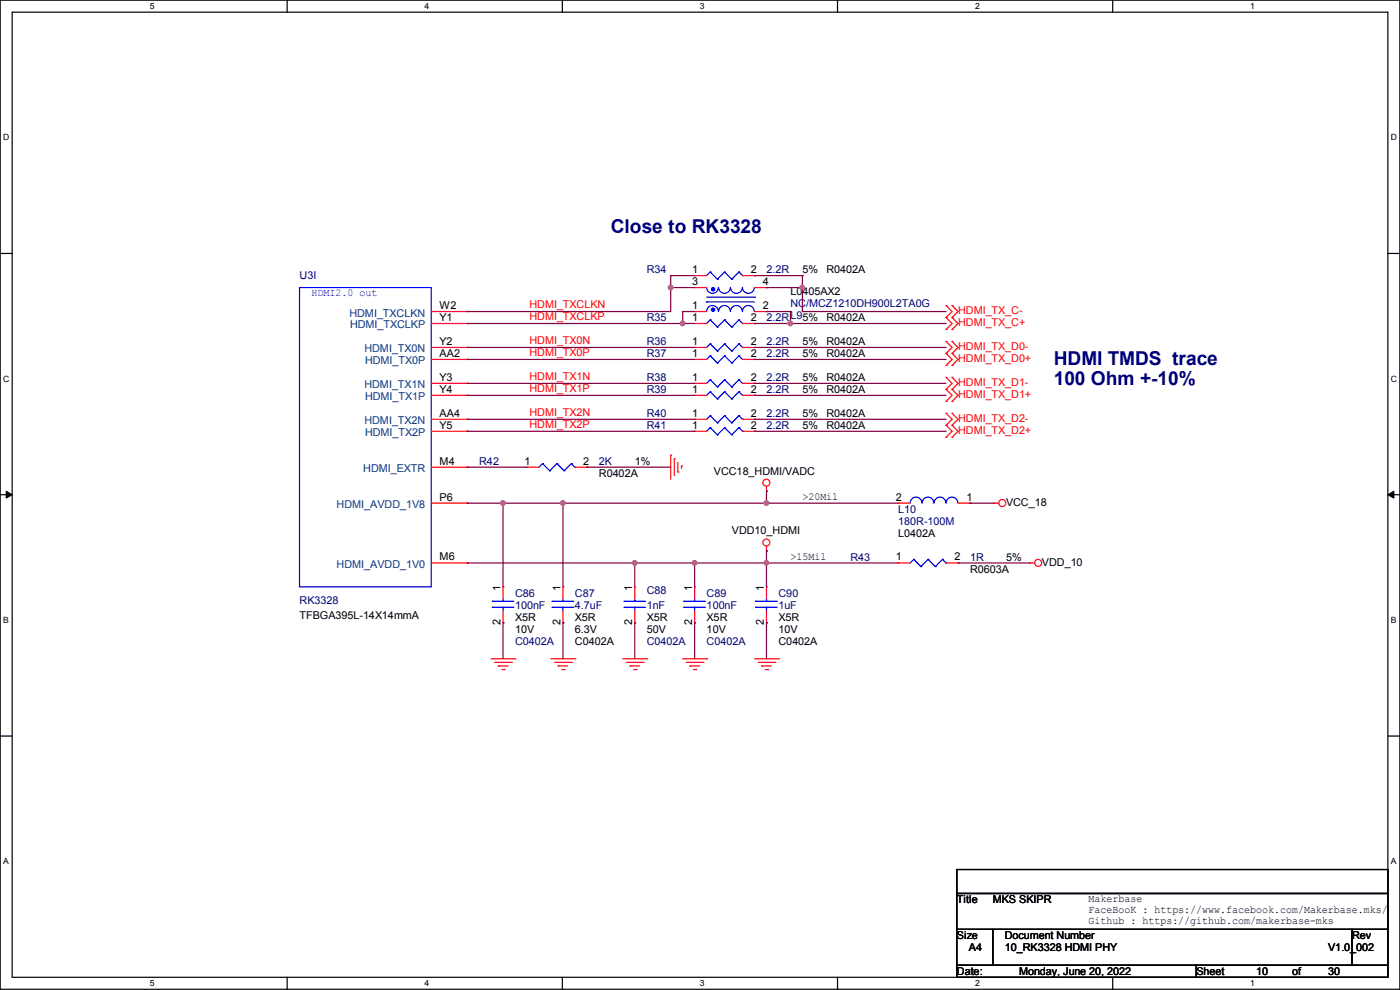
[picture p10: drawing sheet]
<svg xmlns="http://www.w3.org/2000/svg" width="297mm" height="210mm" viewBox="0 0 297 210" stroke-linecap="round" stroke-linejoin="round" font-family="sans-serif">
<path d="M0 0h297v209.8h-297zM2.6 2.6h291.8v204.7h-291.8z" fill="none" stroke="#000" stroke-width=".25"/>
<g fill="#fff">
<path d="M31.7 .3h1v2h-1z"/>
<path d="M31.7 207.6h1v2h-1z"/>
</g>
<path d="M60.9 0v2.6M60.9 207.3v2.5" fill="none" stroke="#000" stroke-width=".25"/>
<g fill="#fff">
<path d="M90.1 .3h1v2h-1z"/>
<path d="M90.1 207.6h1v2h-1z"/>
</g>
<path d="M119.3 0v2.6M119.3 207.3v2.5" fill="none" stroke="#000" stroke-width=".25"/>
<g fill="#fff">
<path d="M148.5 .3h.9v2h-.9z"/>
<path d="M148.5 207.6h.9v2h-.9z"/>
</g>
<path d="M177.7 0v2.6M177.7 207.3v2.5" fill="none" stroke="#000" stroke-width=".25"/>
<g fill="#fff">
<path d="M206.8 .3h1v2h-1z"/>
<path d="M206.8 207.6h1v2h-1z"/>
</g>
<path d="M236.1 0v2.6M236.1 207.3v2.5" fill="none" stroke="#000" stroke-width=".25"/>
<g fill="#fff">
<path d="M265.2 .3h1v2h-1z"/>
<path d="M265.2 207.6h1v2h-1z"/>
<path d="M.7 28.2h1.2v1.9h-1.2z"/>
<path d="M295.1 28.2h1.2v1.9h-1.2z"/>
<path d="M.7 79.3h1.2v2h-1.2z"/>
<path d="M295.1 79.3h1.2v2h-1.2z"/>
</g>
<path d="M0 53.8h2.6M294.4 53.8h2.6" fill="none" stroke="#000" stroke-width=".25"/>
<g fill="#fff">
<path d="M.7 130.5h1.2v2h-1.2z"/>
<path d="M295.1 130.5h1.1v2h-1.1z"/>
</g>
<path d="M0 104.9h2.6M294.4 104.9h2.6" fill="none" stroke="#000" stroke-width=".25"/>
<path d="M1.3 104.2l1.3 .7-1.3 .8zM294.4 104.9l1.3-.7v1.5z" fill="#000" stroke="#000" stroke-width=".21"/>
<g fill="#fff">
<path d="M.7 181.7h1.2v2h-1.2z"/>
<path d="M295.1 181.7h1.1v2h-1.1z"/>
</g>
<path d="M0 156.1h2.6M294.4 156.1h2.6M203 184.4h91.4v5.1h-91.4zM203 189.5h91.4v7.6h-91.4zM203 197.1h7.6v7.7h-7.6zM210.6 197.1h76.2v7.7h-76.2zM286.8 197.1h7.6v7.7h-7.6zM203 204.8h50.8v2.5h-50.8zM253.8 204.8h40.6v2.5h-40.6z" fill="none" stroke="#000" stroke-width=".25"/>
<g fill="none" stroke="#f00" stroke-width=".25">
<path d="M147.4 58.5h.1M147.4 58.5h2.5M157.5 58.5h2.6M160.1 58.5h.1M91.5 73.7h7.6M91.5 68.6h7.6M91.5 76.2h7.6M91.5 66.1h7.6M99.1 66.1h.1M99.1 68.6h.1M99.1 73.7h.1M99.1 76.2h.1"/>
<path d="M147.4 73.7h.1M147.4 68.6h.1M147.4 76.2h.1M147.4 66.1h.1M147.4 61h.1M147.4 73.7h2.5M147.4 68.6h2.5M147.4 76.2h2.5M147.4 66.1h2.5M147.4 61h2.5M157.5 73.7h2.6M157.5 68.6h2.6"/>
<path d="M157.5 76.2h2.6M160.1 73.7h.1M160.1 68.6h.1M160.1 76.2h.1M160.1 66.1h2.5M160.1 61h2.5M162.6 66.1h.1M162.6 61h.1M200.7 69.9h.1M200.7 67.4h.1M200.7 64.8h.1M200.7 77.5h.1"/>
<path d="M200.7 75h.1M200.7 72.4h.1M200.7 67.4l1.3 1.2-1.3 1.3M200.7 64.8l1.3 1.3-1.3 1.3M200.7 75l1.3 1.2-1.3 1.3M200.7 72.4l1.3 1.3-1.3 1.3M202 69.9h.1M202 67.4h.1M202 64.8h.1M202 77.5h.1M202 75h.1M202 72.4h.1"/>
<path d="M202 67.4l1.2 1.2-1.2 1.3M202 64.8l1.2 1.3-1.2 1.3M202 75l1.2 1.2-1.2 1.3M202 72.4l1.2 1.3-1.2 1.3M91.5 91.5h7.6M91.5 99.1h7.6M91.5 81.3h7.6M91.5 88.9h7.6M91.5 83.9h7.6M99.1 81.3h.1M99.1 83.9h.1M99.1 88.9h.1"/>
<path d="M99.1 91.5h.1M99.1 99.1h.1M111.8 99.1h.1M111.8 99.1h2.5M122 99.1h2.5M124.5 99.1h.1M142.3 96.6h.1M142.3 96.6v5M143 97.3h.1M143 97.3v3.6M143.8 98.1v2M144.6 98.8h.1"/>
<path d="M144.6 98.8v.6M147.4 91.5h.1M147.4 81.3h.1M147.4 88.9h.1M147.4 83.9h.1M147.4 91.5h2.5M147.4 81.3h2.5M147.4 88.9h2.5M147.4 83.9h2.5M157.5 91.5h2.6M157.5 81.3h2.6M157.5 88.9h2.6"/>
<path d="M157.5 83.9h2.6M160.1 91.5h.1M160.1 81.3h.1M160.1 88.9h.1M160.1 83.9h.1M200.7 85.1h.1M200.7 82.6h.1M200.7 80.1h.1M200.7 92.8h.1M200.7 90.2h.1M200.7 87.7h.1M200.7 82.6l1.3 1.3-1.3 1.2"/>
<path d="M200.7 80.1l1.3 1.2-1.3 1.3M200.7 90.2l1.3 1.3-1.3 1.3M200.7 87.7l1.3 1.2-1.3 1.3M202 85.1h.1M202 82.6h.1M202 80.1h.1M202 92.8h.1M202 90.2h.1M202 87.7h.1M202 82.6l1.2 1.3-1.2 1.2M202 80.1l1.2 1.2-1.2 1.3M202 90.2l1.2 1.3-1.2 1.3"/>
<path d="M202 87.7l1.2 1.2-1.2 1.3M91.5 106.7h7.6M91.5 119.4h7.6M99.1 106.7h.1M99.1 119.4h.1M143.8 100.1h.1M162.6 104.2h.1M162.6 116.9h.1M162.6 103.2v1M162.6 115.9v1M190.5 119.4h.1M190.5 106.7h.1"/>
<path d="M190.5 106.7h2.6M190.5 119.4h2.6M200.7 119.4h2.5M203.2 119.4h.1M203.2 106.7h2.6M205.8 106.7h.1M210.9 106.7h.1M210.9 106.7h1M218.5 119.4h.1M218.5 119.4h1M104.2 139.7h5.1M106.7 124.5h.1"/>
<path d="M106.7 132.1h.1M106.7 124.5v2.5M106.7 129.6v2.5M109.3 139.7h.1M116.9 139.7h5.1M119.4 124.5h.1M119.4 132.1h.1M119.4 124.5v2.5M119.4 129.6v2.5M122 139.7h.1M132.1 139.7h5.1M134.7 124.5h.1"/>
<path d="M134.7 132.1h.1M134.7 124.5v2.5M134.7 129.6v2.5M137.2 139.7h.1M144.8 139.7h5.1M147.4 124.5h.1M147.4 132.1h.1M147.4 124.5v2.5M147.4 129.6v2.5M149.9 139.7h.1M160.1 139.7h5M162.6 124.5h.1"/>
<path d="M162.6 132.1h.1M162.6 124.5v2.5M162.6 129.6v2.5M165.1 139.7h.1M104.9 140.5h3.6M105.7 141.3h.1M105.7 141.3h2M106.5 142h.5M107 142h.1M108.5 140.5h.1M117.6 140.5h3.6M118.4 141.3h.1"/>
<path d="M118.4 141.3h2M119.2 142h.5M119.7 142h.1M121.2 140.5h.1M132.9 140.5h3.5M133.6 141.3h.1M133.6 141.3h2.1M134.4 142h.5M134.9 142h.1M136.4 140.5h.1M145.6 140.5h3.5M146.3 141.3h.1"/>
<path d="M146.3 141.3h2.1M147.1 142h.5M147.6 142h.1M149.1 140.5h.1M160.8 140.5h3.6M161.6 141.3h.1M161.6 141.3h2M162.3 142h.6M162.9 142h.1M164.4 140.5h.1"/>
<circle cx="162.6" cy="102.4" r=".74"/>
<circle cx="162.6" cy="115.1" r=".74"/>
<circle cx="212.6" cy="106.7" r=".74"/>
<circle cx="220.2" cy="119.4" r=".74"/>
</g>
<g fill="none" stroke="#00f" stroke-width=".25">
<path d="M150.7 57.7h.1M150.7 57.7l-.8 .8M150.7 57.7l1.5 1.5M152.2 59.2h.1M153.7 57.7h.1M153.7 57.7l-1.5 1.5M153.7 57.7l1.5 1.5M155.2 59.2h.1M156.8 57.7h.1M156.8 57.7l-1.6 1.5M156.8 57.7l.7 .8M157.5 58.5h.1"/>
<path d="M63.5 61h28v63.5h-28zM149.9 61a1.25 1.25 0 0 0 1.3 1.2 1.25 1.25 0 0 0 1.2-1.2 1.27 1.27 0 0 0 1.3 1.2 1.27 1.27 0 0 0 1.2-1.2M149.9 66.1a1.25 1.25 0 0 1 1.3-1.3 1.25 1.25 0 0 1 1.2 1.3 1.27 1.27 0 0 1 1.3-1.3 1.27 1.27 0 0 1 1.2 1.3M149.9 64.1h.1M149.9 63h10.2M149.9 64.1h10.2M150.7 72.9h.1M150.7 67.9h.1M150.7 75.5h.1M150.7 72.9l-.8 .8M150.7 72.9l1.5 1.6M150.7 67.9l-.8 .7"/>
<path d="M150.7 67.9l1.5 1.5M150.7 75.5l-.8 .7M150.7 75.5l1.5 1.5M152.2 74.5h.1M152.2 69.4h.1M152.2 77h.1M153.7 72.9h.1M153.7 67.9h.1M153.7 75.5h.1M153.7 72.9l-1.5 1.6M153.7 72.9l1.5 1.6M153.7 67.9l-1.5 1.5"/>
<path d="M153.7 67.9l1.5 1.5M153.7 75.5l-1.5 1.5M153.7 75.5l1.5 1.5M155 61a1.25 1.25 0 0 0 1.2 1.2 1.25 1.25 0 0 0 1.3-1.2M155 66.1a1.25 1.25 0 0 1 1.2-1.3 1.25 1.25 0 0 1 1.3 1.3M155.2 74.5h.1M155.2 69.4h.1M155.2 77h.1M156.8 72.9h.1M156.8 67.9h.1M156.8 75.5h.1M156.8 72.9l-1.6 1.6"/>
<path d="M156.8 72.9l.7 .8M156.8 67.9l-1.6 1.5M156.8 67.9l.7 .7M156.8 75.5l-1.6 1.5M156.8 75.5l.7 .7M157.5 73.7h.1M157.5 68.6h.1M157.5 76.2h.1M157.5 61a1.25 1.25 0 0 0 1.3 1.2 1.25 1.25 0 0 0 1.2-1.2M157.5 66.1a1.25 1.25 0 0 1 1.3-1.3 1.25 1.25 0 0 1 1.2 1.3M160.1 63h.1M115.1 98.3h.1"/>
<path d="M115.1 98.3l-.8 .8M115.1 98.3l1.5 1.6M116.6 99.9h.1M118.2 98.3h.1M118.2 98.3l-1.6 1.6M118.2 98.3l1.5 1.6M119.7 99.9h.1M121.2 98.3h.1M121.2 98.3l-1.5 1.6M121.2 98.3l.8 .8M122 99.1h.1M150.7 90.7h.1"/>
<path d="M150.7 80.6h.1M150.7 88.2h.1M150.7 83.1h.1M150.7 90.7l-.8 .8M150.7 90.7l1.5 1.5M150.7 80.6l-.8 .7M150.7 80.6l1.5 1.5M150.7 88.2l-.8 .7M150.7 88.2l1.5 1.5M150.7 83.1l-.8 .8M150.7 83.1l1.5 1.5M152.2 92.2h.1"/>
<path d="M152.2 82.1h.1M152.2 89.7h.1M152.2 84.6h.1M153.7 90.7h.1M153.7 80.6h.1M153.7 88.2h.1M153.7 83.1h.1M153.7 90.7l-1.5 1.5M153.7 90.7l1.5 1.5M153.7 80.6l-1.5 1.5M153.7 80.6l1.5 1.5M153.7 88.2l-1.5 1.5"/>
<path d="M153.7 88.2l1.5 1.5M153.7 83.1l-1.5 1.5M153.7 83.1l1.5 1.5M155.2 92.2h.1M155.2 82.1h.1M155.2 89.7h.1M155.2 84.6h.1M156.8 90.7h.1M156.8 80.6h.1M156.8 88.2h.1M156.8 83.1h.1M156.8 90.7l-1.6 1.5"/>
<path d="M156.8 90.7l.7 .8M156.8 80.6l-1.6 1.5M156.8 80.6l.7 .7M156.8 88.2l-1.6 1.5M156.8 88.2l.7 .7M156.8 83.1l-1.6 1.5M156.8 83.1l.7 .8M157.5 91.5h.1M157.5 81.3h.1M157.5 88.9h.1M157.5 83.9h.1M193.1 106.7a1.25 1.25 0 0 1 1.2-1.2 1.25 1.25 0 0 1 1.3 1.2"/>
<path d="M193.8 118.7h.1M193.8 118.7l-.7 .7M193.8 118.7l1.6 1.5M195.6 106.7a1.27 1.27 0 0 1 1.3-1.2 1.27 1.27 0 0 1 1.3 1.2 1.25 1.25 0 0 1 1.2-1.2 1.25 1.25 0 0 1 1.3 1.2M196.9 118.7h.1M196.9 118.7l-1.5 1.5M196.9 118.7l1.5 1.5M199.9 118.7h.1M199.9 118.7l-1.5 1.5M199.9 118.7l.8 .7M200.7 119.4h.1M200.7 106.7a1.25 1.25 0 0 1 1.3-1.2 1.25 1.25 0 0 1 1.2 1.2"/>
<path d="M104.4 128.8h.1M104.4 127.6h.1M104.4 128.8h4.6M104.4 127.6h4.6M106.7 127.6h.1M106.7 128.8h.1M106.7 127v.6M106.7 128.8v.8M117.1 128.8h.1M117.1 127.6h.1M117.1 128.8h4.6M117.1 127.6h4.6"/>
<path d="M119.4 127.6h.1M119.4 128.8h.1M119.4 127v.6M119.4 128.8v.8M132.4 128.8h.1M132.4 127.6h.1M132.4 128.8h4.5M132.4 127.6h4.5M134.7 127.6h.1M134.7 128.8h.1M134.7 127v.6M134.7 128.8v.8"/>
<path d="M145.1 128.8h.1M145.1 127.6h.1M145.1 128.8h4.5M145.1 127.6h4.5M147.4 127.6h.1M147.4 128.8h.1M147.4 127v.6M147.4 128.8v.8M160.3 128.8h.1M160.3 127.6h.1M160.3 128.8h4.6M160.3 127.6h4.6"/>
<path d="M162.6 127.6h.1M162.6 128.8h.1M162.6 127v.6M162.6 128.8v.8M195.4 120.2h.1M198.4 120.2h.1"/>
</g>
<g fill="#00f" stroke="#00f" stroke-width=".25">
<circle cx="151.3" cy="65.7" r=".36"/>
<circle cx="151.3" cy="61.4" r=".36"/>
</g>
<g fill="none" stroke="#800040" stroke-width=".25">
<path d="M142.3 58.5h.1M142.3 58.5v7.6h-43.2M142.3 58.5h5.1M160.1 58.5h.1M160.1 58.5h10.1M170.2 58.5h.1M170.2 58.5v7.6M99.1 76.2h.1M99.1 66.1h.1M99.1 73.7h.1M99.1 68.6h.1M99.1 76.2h48.3"/>
<path d="M99.1 73.7h48.3M99.1 68.6h48.3M142.3 61h.1M142.3 61h5.1M144.8 66.1h.1M144.8 68.6h.1M144.8 66.1h2.6M144.8 66.1v2.5M160.1 68.6h.1M160.1 76.2h.1M160.1 73.7h.1M160.1 76.2h40.6"/>
<path d="M160.1 73.7h40.6M160.1 68.6h40.6M162.6 66.1h.1M162.6 61h.1M162.6 66.1h5.1M162.6 61h7.6M167.7 68.6h.1M167.7 66.1h.1M167.7 66.1v2.5M170.2 66.1h.1M170.2 61h.1M170.2 66.1h30.5"/>
<path d="M99.1 83.9h.1M99.1 81.3h.1M99.1 91.5h.1M99.1 88.9h.1M99.1 99.1h.1M99.1 83.9h48.3M99.1 81.3h48.3M99.1 91.5h48.3M99.1 88.9h48.3M99.1 99.1h12.7M124.5 99.1h.1M124.5 99.1h17.8"/>
<path d="M160.1 83.9h.1M160.1 81.3h.1M160.1 91.5h.1M160.1 88.9h.1M160.1 83.9h40.6M160.1 81.3h40.6M160.1 91.5h40.6M160.1 88.9h40.6M99.1 106.7h.1M99.1 119.4h.1M99.1 106.7h91.4M99.1 119.4h91.4"/>
<path d="M106.7 106.7h.1M106.7 106.7v17.8M119.4 106.7h.1M119.4 106.7v17.8M134.7 119.4h.1M134.7 119.4v5.1M147.4 119.4h.1M147.4 119.4v5.1M162.6 119.4h.1M162.6 104.2h.1M162.6 106.7h.1M162.6 116.9h.1"/>
<path d="M162.6 104.2v2.5M162.6 116.9v7.6M203.2 119.4h.1M203.2 119.4h15.3M205.8 106.7h.1M205.8 106.7h5.1M106.7 132.1h.1M106.7 132.1v7.6M119.4 132.1h.1M119.4 132.1v7.6M134.7 132.1h.1M134.7 132.1v7.6"/>
<path d="M147.4 132.1h.1M147.4 132.1v7.6M162.6 132.1h.1M162.6 132.1v7.6"/>
</g>
<g fill="#f0f" stroke="#f0f" stroke-width=".25">
<circle cx="106.7" cy="106.7" r=".49"/>
<circle cx="144.8" cy="68.6" r=".49"/>
<circle cx="162.6" cy="106.7" r=".49"/>
<circle cx="119.4" cy="106.7" r=".49"/>
<circle cx="134.6" cy="119.4" r=".49"/>
<circle cx="162.6" cy="119.4" r=".49"/>
<circle cx="147.3" cy="119.4" r=".49"/>
<circle cx="142.3" cy="61" r=".49"/>
<circle cx="170.2" cy="61" r=".49"/>
<circle cx="167.7" cy="68.6" r=".49"/>
</g>
<g font-size="4.1" fill="#000080">
<text x="129.6" y="49.5">Close to RK3328</text>
<text x="223.6" y="77.5">HDMI TMDS trace</text>
<text x="223.6" y="81.7">100 Ohm +-10%</text>
</g>
<g font-size="2.3" fill="#000080">
<text x="63.5" y="59.3">U3I</text>
<text x="137.2" y="58">R34</text>
<text x="162.6" y="58">2.2R</text>
<text x="167.7" y="65.1">NC/MCZ1210DH900L2TA0G</text>
<text x="137.2" y="68.2">R35</text>
<text x="162.6" y="68.2">2.2R</text>
<text x="167.7" y="67.6">L95%</text>
<text x="137.2" y="73.2">R36</text>
<text x="137.2" y="75.8">R37</text>
<text x="162.6" y="73.2">2.2R</text>
<text x="162.6" y="75.8">2.2R</text>
<text x="137.2" y="80.9">R38</text>
<text x="137.2" y="83.4">R39</text>
<text x="162.6" y="80.9">2.2R</text>
<text x="162.6" y="83.4">2.2R</text>
<text x="137.2" y="88.5">R40</text>
<text x="162.6" y="88.5">2.2R</text>
<text x="137.2" y="91">R41</text>
<text x="162.6" y="91">2.2R</text>
<text x="101.6" y="98.6">R42</text>
<text x="127" y="98.6">2K</text>
<text x="190.6" y="108.8">L10</text>
<text x="190.6" y="111.3">180R-100M</text>
<text x="180.4" y="119">R43</text>
<text x="205.8" y="119">1R</text>
<text x="63.5" y="128.1">RK3328</text>
<text x="109.3" y="126.6">C86</text>
<text x="109.3" y="129.1">100nF</text>
<text x="122" y="126.6">C87</text>
<text x="122" y="129.1">4.7uF</text>
<text x="137.2" y="126.1">C88</text>
<text x="137.2" y="129.1">1nF</text>
<text x="149.9" y="126.6">C89</text>
<text x="149.9" y="129.1">100nF</text>
<text x="165.2" y="126.6">C90</text>
<text x="165.2" y="129.1">1uF</text>
<text x="109.3" y="136.7">C0402A</text>
<text x="137.2" y="136.7">C0402A</text>
<text x="149.9" y="136.7">C0402A</text>
</g>
<g font-size="2.3">
<text x="146.9" y="57.9">1</text>
<text x="159.3" y="57.9">2</text>
<text x="170.2" y="58">5%</text>
<text x="175.3" y="58">R0402A</text>
<text x="93.3" y="65.5">W2</text>
<text x="146.9" y="65.5">1</text>
<text x="146.9" y="60.5">3</text>
<text x="161.8" y="65.5">2</text>
<text x="161.8" y="60.5">4</text>
<text x="167.7" y="62.6">L0405AX2</text>
<text x="93.3" y="68.1">Y1</text>
<text x="146.9" y="68.1">1</text>
<text x="159.3" y="68.1">2</text>
<text x="175.3" y="68.2">R0402A</text>
<text x="93.3" y="73.2">Y2</text>
<text x="93.3" y="75.7">AA2</text>
<text x="146.9" y="73.2">1</text>
<text x="146.9" y="75.7">1</text>
<text x="159.3" y="73.2">2</text>
<text x="159.3" y="75.7">2</text>
<text x="170.2" y="73.2">5%</text>
<text x="170.2" y="75.8">5%</text>
<text x="175.3" y="73.2">R0402A</text>
<text x="175.3" y="75.8">R0402A</text>
<text x="93.3" y="80.8">Y3</text>
<text x="93.3" y="83.3">Y4</text>
<text x="146.9" y="80.8">1</text>
<text x="146.9" y="83.3">1</text>
<text x="159.3" y="80.8">2</text>
<text x="159.3" y="83.3">2</text>
<text x="170.2" y="80.9">5%</text>
<text x="170.2" y="83.4">5%</text>
<text x="175.3" y="80.9">R0402A</text>
<text x="175.3" y="83.4">R0402A</text>
<text x="93.3" y="88.4">AA4</text>
<text x="146.9" y="88.4">1</text>
<text x="159.3" y="88.4">2</text>
<text x="170.2" y="88.5">5%</text>
<text x="175.3" y="88.5">R0402A</text>
<text x="93.3" y="90.9">Y5</text>
<text x="146.9" y="90.9">1</text>
<text x="159.3" y="90.9">2</text>
<text x="170.2" y="91">5%</text>
<text x="175.3" y="91">R0402A</text>
<text x="93.3" y="98.6">M4</text>
<text x="111.3" y="98.6">1</text>
<text x="123.7" y="98.6">2</text>
<text x="127" y="101.2">R0402A</text>
<text x="134.7" y="98.6">1%</text>
<text x="151.4" y="100.7">VCC18_HDMI/VADC</text>
<text x="93.3" y="106.2">P6</text>
<text x="170.2" y="106">&gt;20Mil</text>
<text x="190" y="106.2">2</text>
<text x="205" y="106.2">1</text>
<text x="213.4" y="107.3">VCC_18</text>
<text x="155.2" y="113.4">VDD10_HDMI</text>
<text x="190.6" y="113.9">L0402A</text>
<text x="93.3" y="118.9">M6</text>
<text x="167.7" y="118.7">&gt;15Mil</text>
<text x="190" y="118.9">1</text>
<text x="202.5" y="118.9">2</text>
<text x="213.4" y="119">5%</text>
<text x="221" y="120">VDD_10</text>
<text x="106.2" y="125.3" transform="rotate(-90 106.2 125.3)">1</text>
<text x="118.9" y="125.3" transform="rotate(-90 118.9 125.3)">1</text>
<text x="134.1" y="125.3" transform="rotate(-90 134.1 125.3)">1</text>
<text x="146.8" y="125.3" transform="rotate(-90 146.8 125.3)">1</text>
<text x="162.1" y="125.3" transform="rotate(-90 162.1 125.3)">1</text>
<text x="205.8" y="121.5">R0603A</text>
<text x="63.5" y="131.4">TFBGA395L-14X14mmA</text>
<text x="109.3" y="131.7">X5R</text>
<text x="122" y="131.7">X5R</text>
<text x="137.2" y="131.7">X5R</text>
<text x="149.9" y="131.7">X5R</text>
<text x="165.2" y="131.7">X5R</text>
<text x="106.2" y="132.6" transform="rotate(-90 106.2 132.6)">2</text>
<text x="109.3" y="134.2">10V</text>
<text x="118.9" y="132.6" transform="rotate(-90 118.9 132.6)">2</text>
<text x="122" y="136.7">C0402A</text>
<text x="122" y="134.2">6.3V</text>
<text x="134.1" y="132.6" transform="rotate(-90 134.1 132.6)">2</text>
<text x="137.2" y="134.2">50V</text>
<text x="146.8" y="132.6" transform="rotate(-90 146.8 132.6)">2</text>
<text x="149.9" y="134.2">10V</text>
<text x="162.1" y="132.6" transform="rotate(-90 162.1 132.6)">2</text>
<text x="165.2" y="136.7">C0402A</text>
<text x="165.2" y="134.2">10V</text>
<text x="203" y="191.6">Title</text>
<text x="210.6" y="191.6">MKS SKIPR</text>
<text x="230.9" y="191.4">Makerbase</text>
<text x="230.9" y="193.7">FaceBooK : https://www.facebook.com/Makerbase.mks/</text>
<text x="230.9" y="196">Github : https://github.com/makerbase-mks</text>
<text x="203" y="199.2">Size</text>
<text x="205.5" y="201.8">A4</text>
<text x="213.2" y="199.2">Document Number</text>
<text x="213.2" y="201.8">10_RK3328 HDMI PHY</text>
<text x="281.7" y="201.8">V1.0_002</text>
<text x="286.8" y="199.2">Rev</text>
<text x="203" y="206.8">Date:</text>
<text x="216.2" y="206.8">Monday, June 20, 2022</text>
<text x="253.8" y="206.8">Sheet</text>
<text x="266.5" y="206.8">10</text>
<text x="274.1" y="206.8">of</text>
<text x="281.7" y="206.8">30</text>
</g>
<text font-size="2.3" fill="#00f" x="66.1" y="62.9">HDMI2.0 out</text>
<g font-size="2.3" fill="#f00">
<text x="112.3" y="65.4">HDMI_TXCLKN</text>
<text x="112.3" y="67.9">HDMI_TXCLKP</text>
<text x="203.3" y="69.2">HDMI_TX_C+</text>
<text x="203.3" y="66.6">HDMI_TX_C-</text>
<text x="112.3" y="75.5">HDMI_TX0P</text>
<text x="112.3" y="73">HDMI_TX0N</text>
<text x="203.3" y="76.8">HDMI_TX_D0+</text>
<text x="203.3" y="74.3">HDMI_TX_D0-</text>
<text x="112.3" y="83.1">HDMI_TX1P</text>
<text x="112.3" y="80.6">HDMI_TX1N</text>
<text x="203.3" y="81.9">HDMI_TX_D1-</text>
<text x="112.3" y="88.2">HDMI_TX2N</text>
<text x="203.3" y="84.4">HDMI_TX_D1+</text>
<text x="203.3" y="89.5">HDMI_TX_D2-</text>
<text x="112.3" y="90.8">HDMI_TX2P</text>
<text x="203.3" y="92">HDMI_TX_D2+</text>
</g>
<g font-size="2.3" fill="#004080">
<text x="74.1" y="67.1">HDMI_TXCLKN</text>
<text x="74.3" y="69.7">HDMI_TXCLKP</text>
<text x="77.3" y="74.8">HDMI_TX0N</text>
<text x="77.4" y="77.3">HDMI_TX0P</text>
<text x="77.3" y="82.4">HDMI_TX1N</text>
<text x="77.4" y="84.9">HDMI_TX1P</text>
<text x="77.3" y="90">HDMI_TX2N</text>
<text x="77.4" y="92.5">HDMI_TX2P</text>
<text x="77.1" y="100.2">HDMI_EXTR</text>
<text x="71.4" y="107.8">HDMI_AVDD_1V8</text>
<text x="71.4" y="120.5">HDMI_AVDD_1V0</text>
</g>
<g font-size="1.8">
<text x="31.8" y="1.9">5</text>
<text x="90.1" y="1.9">4</text>
<text x="148.5" y="1.9">3</text>
<text x="206.8" y="1.9">2</text>
<text x="265.2" y="1.9">1</text>
<text x=".7" y="29.8">D</text>
<text x="295.1" y="29.8">D</text>
<text x=".7" y="80.9">C</text>
<text x="295.1" y="80.9">C</text>
<text x=".7" y="132.1">B</text>
<text x="295.1" y="132.1">B</text>
<text x=".7" y="183.3">A</text>
<text x="295.1" y="183.3">A</text>
<text x="31.8" y="209.2">5</text>
<text x="90.1" y="209.2">4</text>
<text x="148.5" y="209.2">3</text>
<text x="206.8" y="209.2">2</text>
<text x="265.2" y="209.2">1</text>
</g>
</svg>
